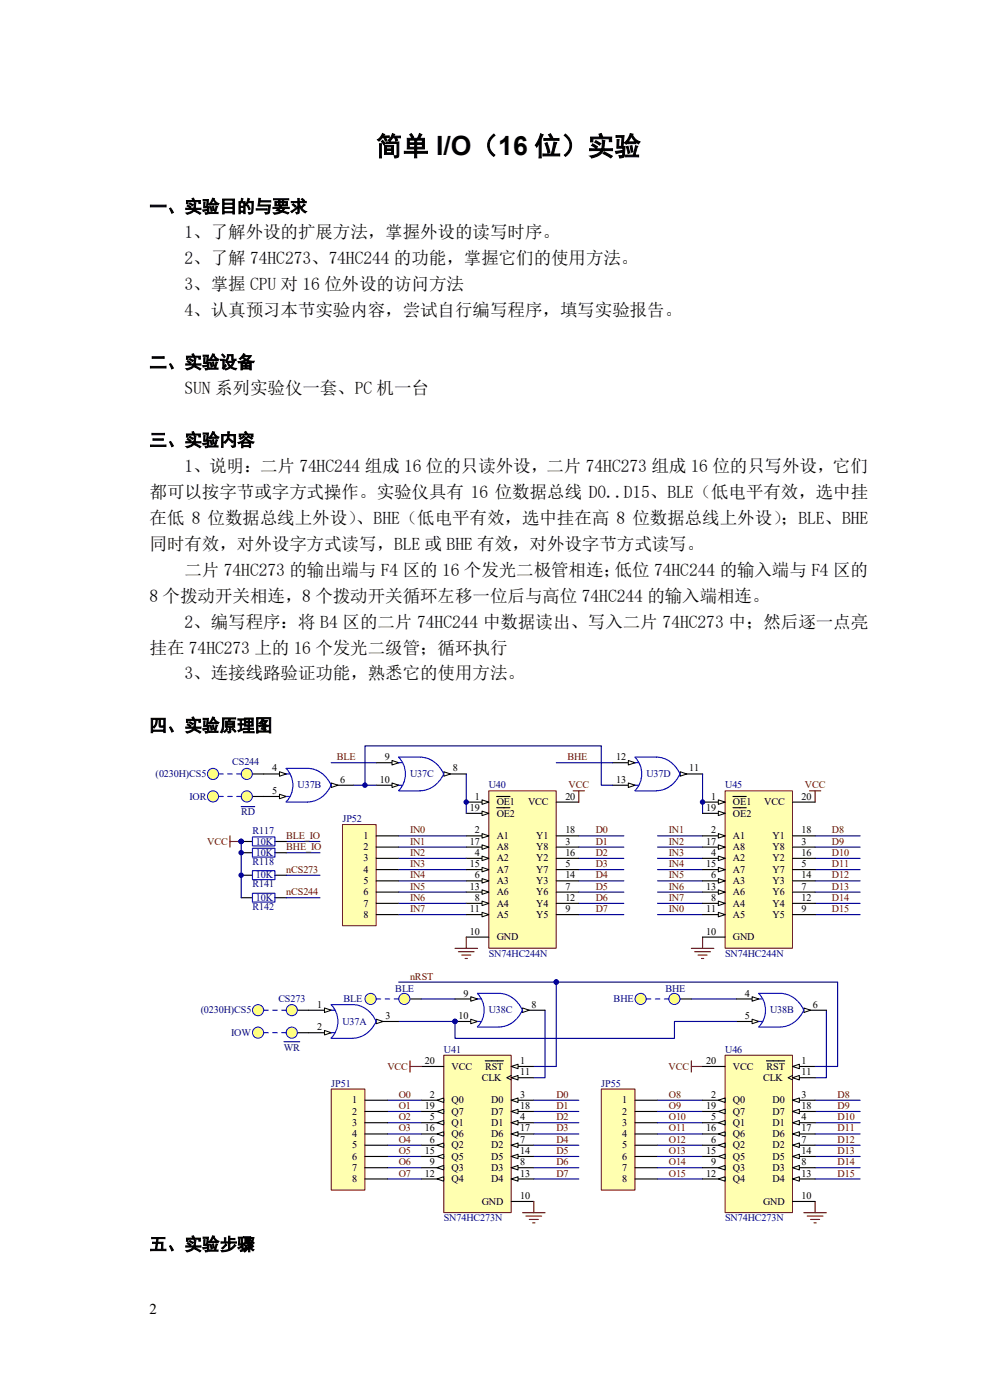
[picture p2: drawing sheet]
<svg xmlns="http://www.w3.org/2000/svg" width="210mm" height="297mm" viewBox="0 0 210 297" stroke-linecap="round" stroke-linejoin="round" font-family="sans-serif">
<path d="M103.7 167.8h14.3v33.4h-14.3z" fill-rule="evenodd" fill="#ffffb0" stroke="#800000" stroke-width=".21"/>
<path d="M98.9 170.2h4.8" fill="none" stroke="#000" stroke-width=".24"/>
<path d="M102.3 169.7l1.4 .5-1.4 .4z" fill="#ffffe8" stroke="#000" stroke-width=".21"/>
<path d="M98.9 177.3h4.8M105.4 169h2.8" fill="none" stroke="#000" stroke-width=".24"/>
<path d="M102.3 176.9l1.4 .4-1.4 .5z" fill="#ffffe8" stroke="#000" stroke-width=".21"/>
<path d="M98.9 182.1h4.8" fill="none" stroke="#000" stroke-width=".24"/>
<path d="M102.3 181.6l1.4 .5-1.4 .5z" fill="#ffffe8" stroke="#000" stroke-width=".21"/>
<path d="M98.9 186.9h4.8" fill="none" stroke="#000" stroke-width=".24"/>
<path d="M102.3 186.4l1.4 .5-1.4 .5z" fill="#ffffe8" stroke="#000" stroke-width=".21"/>
<path d="M98.9 191.6h4.8" fill="none" stroke="#000" stroke-width=".24"/>
<path d="M102.3 191.2l1.4 .4-1.4 .5z" fill="#ffffe8" stroke="#000" stroke-width=".21"/>
<path d="M118 177.3h4.8M118 179.7h4.8M98.9 194h4.8M98.9 198.8h4.8M118 191.6h4.8M118 186.9h4.8M118 182.1h4.8M118 184.5h4.8M118 189.3h4.8M118 194h4.8" fill="none" stroke="#000" stroke-width=".24"/>
<path d="M102.3 193.6l1.4 .4-1.4 .5z" fill="#ffffe8" stroke="#000" stroke-width=".21"/>
<path d="M98.9 189.3h4.8" fill="none" stroke="#000" stroke-width=".24"/>
<path d="M102.3 188.8l1.4 .5-1.4 .4z" fill="#ffffe8" stroke="#000" stroke-width=".21"/>
<path d="M98.9 184.5h4.8" fill="none" stroke="#000" stroke-width=".24"/>
<path d="M102.3 184l1.4 .5-1.4 .5z" fill="#ffffe8" stroke="#000" stroke-width=".21"/>
<path d="M98.9 179.7h4.8" fill="none" stroke="#000" stroke-width=".24"/>
<path d="M102.3 179.2l1.4 .5-1.4 .5z" fill="#ffffe8" stroke="#000" stroke-width=".21"/>
<path d="M98.9 172.6h4.8" fill="none" stroke="#000" stroke-width=".24"/>
<path d="M102.3 172.1l1.4 .5-1.4 .4z" fill="#ffffe8" stroke="#000" stroke-width=".21"/>
<path d="M105.4 171.4h2.8M118 170.2h4.8" fill="none" stroke="#000" stroke-width=".24"/>
<circle cx="98.9" cy="170.2" r=".47" fill="#000080" stroke="#000080" stroke-width=".21"/>
<path d="M94.1 223.9h14.3v33.4h-14.3z" fill-rule="evenodd" fill="#ffffb0" stroke="#800000" stroke-width=".21"/>
<path d="M108.5 226.3h4.7" fill="none" stroke="#000" stroke-width=".24"/>
<path d="M108.5 226.3l1.4-.5v.9z" fill="#ffffe8" stroke="#000" stroke-width=".21"/>
<path d="M102.9 225.1h3.9M108.5 228.6h4.7" fill="none" stroke="#000" stroke-width=".24"/>
<path d="M108.5 228.2l-1 .4 1 .5" fill="none" stroke="#000" stroke-width=".21"/>
<path d="M108.5 228.6l1.4-.4v.9z" fill="#ffffe8" stroke="#000" stroke-width=".21"/>
<path d="M108.5 233.4h4.7" fill="none" stroke="#000" stroke-width=".24"/>
<path d="M108.5 233.4l1.4-.5v1z" fill="#ffffe8" stroke="#000" stroke-width=".21"/>
<path d="M89.4 233.4h4.7" fill="none" stroke="#000" stroke-width=".24"/>
<path d="M92.7 233.4l1.4-.5v1z" fill="#ffffe8" stroke="#000" stroke-width=".21"/>
<path d="M108.5 238.2h4.7" fill="none" stroke="#000" stroke-width=".24"/>
<path d="M108.5 238.2l1.4-.5v1z" fill="#ffffe8" stroke="#000" stroke-width=".21"/>
<path d="M89.4 238.2h4.7" fill="none" stroke="#000" stroke-width=".24"/>
<path d="M92.7 238.2l1.4-.5v1z" fill="#ffffe8" stroke="#000" stroke-width=".21"/>
<path d="M108.5 243h4.7" fill="none" stroke="#000" stroke-width=".24"/>
<path d="M108.5 243l1.4-.5v.9z" fill="#ffffe8" stroke="#000" stroke-width=".21"/>
<path d="M89.4 243h4.7" fill="none" stroke="#000" stroke-width=".24"/>
<path d="M92.7 243l1.4-.5v.9z" fill="#ffffe8" stroke="#000" stroke-width=".21"/>
<path d="M108.5 247.7h4.7" fill="none" stroke="#000" stroke-width=".24"/>
<path d="M108.5 247.7l1.4-.4v.9z" fill="#ffffe8" stroke="#000" stroke-width=".21"/>
<path d="M89.4 247.7h4.7" fill="none" stroke="#000" stroke-width=".24"/>
<path d="M92.7 247.7l1.4-.4v.9z" fill="#ffffe8" stroke="#000" stroke-width=".21"/>
<path d="M108.5 250.1h4.7" fill="none" stroke="#000" stroke-width=".24"/>
<path d="M108.5 250.1l1.4-.5v1z" fill="#ffffe8" stroke="#000" stroke-width=".21"/>
<path d="M89.4 250.1h4.7" fill="none" stroke="#000" stroke-width=".24"/>
<path d="M92.7 250.1l1.4-.5v1z" fill="#ffffe8" stroke="#000" stroke-width=".21"/>
<path d="M108.5 245.3h4.7" fill="none" stroke="#000" stroke-width=".24"/>
<path d="M108.5 245.3l1.4-.4v.9z" fill="#ffffe8" stroke="#000" stroke-width=".21"/>
<path d="M89.4 245.3h4.7" fill="none" stroke="#000" stroke-width=".24"/>
<path d="M92.7 245.3l1.4-.4v.9z" fill="#ffffe8" stroke="#000" stroke-width=".21"/>
<path d="M108.5 240.6h4.7" fill="none" stroke="#000" stroke-width=".24"/>
<path d="M108.5 240.6l1.4-.5v.9z" fill="#ffffe8" stroke="#000" stroke-width=".21"/>
<path d="M89.4 240.6h4.7" fill="none" stroke="#000" stroke-width=".24"/>
<path d="M92.7 240.6l1.4-.5v.9z" fill="#ffffe8" stroke="#000" stroke-width=".21"/>
<path d="M108.5 235.8h4.7" fill="none" stroke="#000" stroke-width=".24"/>
<path d="M108.5 235.8l1.4-.5v1z" fill="#ffffe8" stroke="#000" stroke-width=".21"/>
<path d="M89.4 235.8h4.7" fill="none" stroke="#000" stroke-width=".24"/>
<path d="M92.7 235.8l1.4-.5v1z" fill="#ffffe8" stroke="#000" stroke-width=".21"/>
<path d="M89.4 226.3h4.7M108.5 254.9h4.7" fill="none" stroke="#000" stroke-width=".24"/>
<path d="M87 225.1v2.3M87 226.3h2.4M110.8 257.3h4.8M111.6 258h3.3M112.3 258.7h1.9M113 259.4h.5M113.2 254.9v2.4" fill="none" stroke="#800000" stroke-width=".24"/>
<path d="M115.6 214.3v14.3h-2.4M82.2 233.4h7.2M82.2 238.2h7.2M82.2 235.8h7.2M82.2 243h7.2M82.2 247.7h7.2M82.2 250.1h7.2M82.2 245.3h7.2M82.2 240.6h7.2" fill="none" stroke="#000080" stroke-width=".24"/>
<path d="M70.3 231h7.1v21.5h-7.1z" fill-rule="evenodd" fill="#ffffb0" stroke="#800000" stroke-width=".21"/>
<path d="M87 211.9h2.4M77.4 233.4h4.8M77.4 235.8h4.8M77.4 238.2h4.8M77.4 240.6h4.8M77.4 243h4.8M77.4 245.3h4.8M77.4 247.7h4.8M77.4 250.1h4.8" fill="none" stroke="#000" stroke-width=".24"/>
<circle cx="85.8" cy="211.9" r="1.18" fill="#ffff80" stroke="#00f" stroke-width=".21"/>
<path d="M63.1 214.3h2.4" fill="none" stroke="#000" stroke-width=".24"/>
<circle cx="61.9" cy="214.3" r="1.18" fill="#ffff80" stroke="#00f" stroke-width=".21"/>
<path d="M48.8 177.3v2.4M48.8 178.5h2.4" fill="none" stroke="#800000" stroke-width=".24"/>
<circle cx="51.2" cy="178.5" r=".47" fill="#000080" stroke="#000080" stroke-width=".21"/>
<path d="M63.1 219.1h2.4" fill="none" stroke="#000" stroke-width=".24"/>
<circle cx="61.9" cy="219.1" r="1.18" fill="#ffff80" stroke="#00f" stroke-width=".21"/>
<path d="M84.6 208.4h33.4v17.9h-4.8M175.3 214.3v14.3h-2.4M60.2 221h3.4" fill="none" stroke="#000080" stroke-width=".24"/>
<circle cx="118" cy="208.3" r=".47" fill="#000080" stroke="#000080" stroke-width=".21"/>
<path d="M146.7 225.1v2.3M146.7 226.3h2.3M170.5 257.3h4.8M171.2 258h3.4M172 258.7h1.9M172.7 259.4h.5M172.9 254.9v2.4" fill="none" stroke="#800000" stroke-width=".24"/>
<path d="M127.6 231h7.1v21.5h-7.1z" fill-rule="evenodd" fill="#ffffb0" stroke="#800000" stroke-width=".21"/>
<path d="M144.3 211.9h2.4M134.7 233.4h4.8M134.7 235.8h4.8M134.7 238.2h4.8M134.7 240.6h4.8M134.7 243h4.8M134.7 245.3h4.8M134.7 247.7h4.8M134.7 250.1h4.8" fill="none" stroke="#000" stroke-width=".24"/>
<path d="M146.7 211.9h9.5" fill="none" stroke="#000080" stroke-width=".24"/>
<circle cx="143.1" cy="211.9" r="1.18" fill="#ffff80" stroke="#00f" stroke-width=".21"/>
<path d="M122.8 177.3h9.5M122.8 179.7h9.5M122.8 182.1h9.5M122.8 186.9h9.5M122.8 191.6h9.5M122.8 194h9.5M122.8 189.3h9.5M122.8 184.5h9.5" fill="none" stroke="#000080" stroke-width=".24"/>
<path d="M72.7 174.9h7.1v21.5h-7.1z" fill-rule="evenodd" fill="#ffffb0" stroke="#800000" stroke-width=".21"/>
<path d="M55.9 164.2h4.8M79.8 177.3h4.8M79.8 179.7h4.8M79.8 182.1h4.8M79.8 184.5h4.8M79.8 186.9h4.8M79.8 189.3h4.8M79.8 191.6h4.8M79.8 194h4.8" fill="none" stroke="#000" stroke-width=".24"/>
<path d="M121.6 167.8h2.4M122.8 167.8v2.4M98.9 198.8v2.4M96.5 201.2h4.8M97.2 201.9h3.4M98 202.6h1.9M98.7 203.3h.5" fill="none" stroke="#800000" stroke-width=".24"/>
<path d="M59.3 163.7l1.4 .5-1.4 .5z" fill="#ffffe8" stroke="#000" stroke-width=".21"/>
<path d="M55.9 169h4.8" fill="none" stroke="#000" stroke-width=".24"/>
<path d="M59.3 168.5l1.4 .5-1.4 .5z" fill="#ffffe8" stroke="#000" stroke-width=".21"/>
<path d="M70.3 166.6h4.7" fill="none" stroke="#000" stroke-width=".24"/>
<path d="M70.3 166.1l1.4 .5-1.4 .5z" fill="#ffffe8" stroke="#000" stroke-width=".21"/>
<path d="M60.7 163a5.1 5.1 0 0 1 0 7.1M60.7 163h4.6a5.7 5.7 0 0 1 5 3.6 5.7 5.7 0 0 1-5 3.5M60.7 164.2h.7M60.7 169h.7M60.7 170.2h4.6" fill="none" stroke="#00f" stroke-width=".24"/>
<path d="M53.6 164.2h2.3" fill="none" stroke="#000" stroke-width=".24"/>
<circle cx="52.4" cy="164.2" r="1.18" fill="#ffff80" stroke="#00f" stroke-width=".21"/>
<path d="M53.6 169h2.3" fill="none" stroke="#000" stroke-width=".24"/>
<circle cx="52.4" cy="169" r="1.18" fill="#ffff80" stroke="#00f" stroke-width=".21"/>
<path d="M51.2 171.1h2.8" fill="none" stroke="#000080" stroke-width=".24"/>
<path d="M79.8 161.8h4.8" fill="none" stroke="#000" stroke-width=".24"/>
<path d="M83.2 161.3l1.4 .5-1.4 .5z" fill="#ffffe8" stroke="#000" stroke-width=".21"/>
<path d="M79.8 166.6h4.8" fill="none" stroke="#000" stroke-width=".24"/>
<path d="M83.2 166.1l1.4 .5-1.4 .5z" fill="#ffffe8" stroke="#000" stroke-width=".21"/>
<path d="M94.1 164.2h4.8" fill="none" stroke="#000" stroke-width=".24"/>
<path d="M94.1 163.7l1.5 .5-1.5 .5z" fill="#ffffe8" stroke="#000" stroke-width=".21"/>
<path d="M84.6 167.7a5.1 5.1 0 0 0 0-7l4.5-.1a5.7 5.7 0 0 1 5 3.6 5.7 5.7 0 0 1-5 3.6M84.6 161.8h.7M84.6 166.6h.7M84.6 167.8h4.5" fill="none" stroke="#00f" stroke-width=".24"/>
<g fill="none" stroke="#000080" stroke-width=".24">
<path d="M98.9 164.2v8.4M139.5 177.3h9.5M139.5 179.7h9.5M172.9 177.3h9.6M172.9 179.7h9.6M139.5 182.1h9.5M139.5 184.5h9.5M139.5 186.9h9.5M139.5 189.3h9.5M139.5 191.6h9.5M139.5 194h9.5M172.9 182.1h9.6"/>
<path d="M172.9 184.5h9.6M172.9 186.9h9.6M172.9 189.3h9.6M172.9 191.6h9.6M172.9 194h9.6"/>
</g>
<path d="M171.7 167.8h2.4M172.9 167.8v2.4M149 198.8v2.4M146.7 201.2h4.7M147.4 201.9h3.3M148.1 202.6h1.9M148.8 203.3h.5" fill="none" stroke="#800000" stroke-width=".24"/>
<path d="M129.9 161.8h4.8" fill="none" stroke="#000" stroke-width=".24"/>
<path d="M133.3 161.3l1.4 .5-1.4 .5z" fill="#ffffe8" stroke="#000" stroke-width=".21"/>
<path d="M129.9 166.6h4.8" fill="none" stroke="#000" stroke-width=".24"/>
<path d="M133.3 166.1l1.4 .5-1.4 .5z" fill="#ffffe8" stroke="#000" stroke-width=".21"/>
<path d="M144.3 164.2h4.7" fill="none" stroke="#000" stroke-width=".24"/>
<path d="M144.3 163.7l1.4 .5-1.4 .5z" fill="#ffffe8" stroke="#000" stroke-width=".21"/>
<path d="M134.7 167.7a5.1 5.1 0 0 0 0-7l4.6-.1a5.7 5.7 0 0 1 5 3.6 5.7 5.7 0 0 1-5 3.6M134.7 161.8h.7M134.7 166.6h.7M134.7 167.8h4.6" fill="none" stroke="#00f" stroke-width=".24"/>
<g fill="none" stroke="#000080" stroke-width=".24">
<path d="M60.7 178.5h7.2M70.3 161.8h9.5M118 161.8h11.9M149 164.2v8.4M60.7 180.9h7.2M89.4 211.9h7.1M113.2 233.4h9.6M113.2 238.2h9.6M113.2 235.8h9.6M139.5 233.4h9.5M139.5 238.2h9.5M139.5 235.8h9.5"/>
<path d="M172.9 233.4h9.6M172.9 238.2h9.6M172.9 235.8h9.6M113.2 243h9.6M113.2 247.7h9.6M113.2 250.1h9.6M113.2 245.3h9.6M113.2 240.6h9.6M139.5 243h9.5M139.5 247.7h9.5M139.5 250.1h9.5M139.5 245.3h9.5"/>
<path d="M139.5 240.6h9.5M172.9 243h9.6M172.9 247.7h9.6M172.9 250.1h9.6M172.9 245.3h9.6M172.9 240.6h9.6"/>
</g>
<path d="M65.5 214.3h4.8" fill="none" stroke="#000" stroke-width=".24"/>
<path d="M68.8 213.8l1.5 .5-1.5 .5z" fill="#ffffe8" stroke="#000" stroke-width=".21"/>
<path d="M65.5 219.1h4.8" fill="none" stroke="#000" stroke-width=".24"/>
<path d="M68.8 218.6l1.5 .5-1.5 .5z" fill="#ffffe8" stroke="#000" stroke-width=".21"/>
<path d="M79.8 216.7h4.8" fill="none" stroke="#000" stroke-width=".24"/>
<path d="M79.8 216.2l1.4 .5-1.4 .5z" fill="#ffffe8" stroke="#000" stroke-width=".21"/>
<path d="M53.6 177.6h4.7v1.9h-4.7zM53.6 180h4.7v1.8h-4.7zM70.3 214.3h.7M70.3 219.1h.7M74.8 213.1l-4.6 .1a5.1 5.1 0 0 1 0 7M74.8 213.1a5.7 5.7 0 0 1 5 3.6 5.7 5.7 0 0 1-5 3.6M70.3 220.3h4.5" fill="none" stroke="#00f" stroke-width=".24"/>
<path d="M51.2 178.5h2.4M58.3 178.5h2.4M51.2 180.9h2.4M58.3 180.9h2.4M96.5 211.9h4.8" fill="none" stroke="#000" stroke-width=".24"/>
<g fill="#000080" stroke="#000080" stroke-width=".21">
<circle cx="51.2" cy="178.5" r=".47"/>
<circle cx="51.2" cy="180.9" r=".47"/>
</g>
<path d="M99.9 211.5l1.4 .4-1.4 .5z" fill="#ffffe8" stroke="#000" stroke-width=".21"/>
<path d="M96.5 216.7h4.8" fill="none" stroke="#000" stroke-width=".24"/>
<path d="M99.9 216.2l1.4 .5-1.4 .5z" fill="#ffffe8" stroke="#000" stroke-width=".21"/>
<path d="M110.8 214.3h4.8" fill="none" stroke="#000" stroke-width=".24"/>
<path d="M110.8 213.8l1.5 .5-1.5 .5z" fill="#ffffe8" stroke="#000" stroke-width=".21"/>
<path d="M101.3 217.9a5.1 5.1 0 0 0 0-7.1l4.5-.1a5.7 5.7 0 0 1 5 3.6 5.7 5.7 0 0 1-5 3.6M101.3 211.9h.7M101.3 216.7h.7M101.3 217.9h4.5" fill="none" stroke="#00f" stroke-width=".24"/>
<circle cx="96.5" cy="216.7" r=".47" fill="#000080" stroke="#000080" stroke-width=".21"/>
<path d="M156.2 211.9h4.8" fill="none" stroke="#000" stroke-width=".24"/>
<path d="M159.5 211.5l1.5 .4-1.5 .5z" fill="#ffffe8" stroke="#000" stroke-width=".21"/>
<path d="M156.2 216.7h4.8" fill="none" stroke="#000" stroke-width=".24"/>
<path d="M159.5 216.2l1.5 .5-1.5 .5z" fill="#ffffe8" stroke="#000" stroke-width=".21"/>
<path d="M170.5 214.3h4.8" fill="none" stroke="#000" stroke-width=".24"/>
<path d="M170.5 213.8l1.5 .5-1.5 .5z" fill="#ffffe8" stroke="#000" stroke-width=".21"/>
<path d="M53.6 184.7h4.7v1.9h-4.7zM53.6 189.5h4.7v1.9h-4.7zM160.9 217.9a5.1 5.1 0 0 0 .1-7.1l4.5-.1a5.7 5.7 0 0 1 5 3.6 5.7 5.7 0 0 1-5 3.6M161 211.9h.7M161 216.7h.7M161 217.9h4.5" fill="none" stroke="#00f" stroke-width=".24"/>
<path d="M51.2 185.7h2.4M51.2 190.5h2.4M58.3 185.7h2.4M58.3 190.5h2.4" fill="none" stroke="#000" stroke-width=".24"/>
<g fill="#000080" stroke="#000080" stroke-width=".21">
<circle cx="51.2" cy="185.7" r=".47"/>
<circle cx="51.2" cy="178.5" r=".47"/>
</g>
<path d="M51.2 178.5v12M84.6 177.3h14.3M84.6 179.7h14.3M60.7 185.7h7.2M60.7 190.5h7.2M84.6 182.1h14.3M84.6 184.5h14.3M84.6 186.9h14.3M84.6 189.3h14.3M84.6 191.6h14.3M84.6 194h14.3" fill="none" stroke="#000080" stroke-width=".24"/>
<path d="M153.8 167.8h14.3v33.4h-14.3z" fill-rule="evenodd" fill="#ffffb0" stroke="#800000" stroke-width=".21"/>
<path d="M149 170.2h4.8" fill="none" stroke="#000" stroke-width=".24"/>
<path d="M152.4 169.7l1.4 .5-1.4 .4z" fill="#ffffe8" stroke="#000" stroke-width=".21"/>
<path d="M149 177.3h4.8M155.5 169h2.8" fill="none" stroke="#000" stroke-width=".24"/>
<path d="M152.4 176.9l1.4 .4-1.4 .5z" fill="#ffffe8" stroke="#000" stroke-width=".21"/>
<path d="M149 182.1h4.8" fill="none" stroke="#000" stroke-width=".24"/>
<path d="M152.4 181.6l1.4 .5-1.4 .5z" fill="#ffffe8" stroke="#000" stroke-width=".21"/>
<path d="M149 186.9h4.8" fill="none" stroke="#000" stroke-width=".24"/>
<path d="M152.4 186.4l1.4 .5-1.4 .5z" fill="#ffffe8" stroke="#000" stroke-width=".21"/>
<path d="M149 191.6h4.8" fill="none" stroke="#000" stroke-width=".24"/>
<path d="M152.4 191.2l1.4 .4-1.4 .5z" fill="#ffffe8" stroke="#000" stroke-width=".21"/>
<path d="M168.1 177.3h4.8M168.1 179.7h4.8M149 194h4.8M149 198.8h4.8M168.1 191.6h4.8M168.1 186.9h4.8M168.1 182.1h4.8M168.1 184.5h4.8M168.1 189.3h4.8M168.1 194h4.8" fill="none" stroke="#000" stroke-width=".24"/>
<path d="M152.4 193.6l1.4 .4-1.4 .5z" fill="#ffffe8" stroke="#000" stroke-width=".21"/>
<path d="M149 189.3h4.8" fill="none" stroke="#000" stroke-width=".24"/>
<path d="M152.4 188.8l1.4 .5-1.4 .4z" fill="#ffffe8" stroke="#000" stroke-width=".21"/>
<path d="M149 184.5h4.8" fill="none" stroke="#000" stroke-width=".24"/>
<path d="M152.4 184l1.4 .5-1.4 .5z" fill="#ffffe8" stroke="#000" stroke-width=".21"/>
<path d="M149 179.7h4.8" fill="none" stroke="#000" stroke-width=".24"/>
<path d="M152.4 179.2l1.4 .5-1.4 .5z" fill="#ffffe8" stroke="#000" stroke-width=".21"/>
<path d="M149 172.6h4.8" fill="none" stroke="#000" stroke-width=".24"/>
<path d="M152.4 172.1l1.4 .5-1.4 .4z" fill="#ffffe8" stroke="#000" stroke-width=".21"/>
<path d="M155.5 171.4h2.8M168.1 170.2h4.8" fill="none" stroke="#000" stroke-width=".24"/>
<circle cx="149" cy="170.2" r=".47" fill="#000080" stroke="#000080" stroke-width=".21"/>
<path d="M153.8 223.9h14.3v33.4h-14.3z" fill-rule="evenodd" fill="#ffffb0" stroke="#800000" stroke-width=".21"/>
<path d="M168.1 226.3h4.8" fill="none" stroke="#000" stroke-width=".24"/>
<path d="M168.1 226.3l1.5-.5v.9z" fill="#ffffe8" stroke="#000" stroke-width=".21"/>
<path d="M162.6 225.1h3.9M168.1 228.6h4.8" fill="none" stroke="#000" stroke-width=".24"/>
<path d="M168.1 228.2l-.9 .4 .9 .5" fill="none" stroke="#000" stroke-width=".21"/>
<path d="M168.1 228.6l1.5-.4v.9z" fill="#ffffe8" stroke="#000" stroke-width=".21"/>
<path d="M168.1 233.4h4.8" fill="none" stroke="#000" stroke-width=".24"/>
<path d="M168.1 233.4l1.5-.5v1z" fill="#ffffe8" stroke="#000" stroke-width=".21"/>
<path d="M149 233.4h4.8" fill="none" stroke="#000" stroke-width=".24"/>
<path d="M152.4 233.4l1.4-.5v1z" fill="#ffffe8" stroke="#000" stroke-width=".21"/>
<path d="M168.1 238.2h4.8" fill="none" stroke="#000" stroke-width=".24"/>
<path d="M168.1 238.2l1.5-.5v1z" fill="#ffffe8" stroke="#000" stroke-width=".21"/>
<path d="M149 238.2h4.8" fill="none" stroke="#000" stroke-width=".24"/>
<path d="M152.4 238.2l1.4-.5v1z" fill="#ffffe8" stroke="#000" stroke-width=".21"/>
<path d="M168.1 243h4.8" fill="none" stroke="#000" stroke-width=".24"/>
<path d="M168.1 243l1.5-.5v.9z" fill="#ffffe8" stroke="#000" stroke-width=".21"/>
<path d="M149 243h4.8" fill="none" stroke="#000" stroke-width=".24"/>
<path d="M152.4 243l1.4-.5v.9z" fill="#ffffe8" stroke="#000" stroke-width=".21"/>
<path d="M168.1 247.7h4.8" fill="none" stroke="#000" stroke-width=".24"/>
<path d="M168.1 247.7l1.5-.4v.9z" fill="#ffffe8" stroke="#000" stroke-width=".21"/>
<path d="M149 247.7h4.8" fill="none" stroke="#000" stroke-width=".24"/>
<path d="M152.4 247.7l1.4-.4v.9z" fill="#ffffe8" stroke="#000" stroke-width=".21"/>
<path d="M168.1 250.1h4.8" fill="none" stroke="#000" stroke-width=".24"/>
<path d="M168.1 250.1l1.5-.5v1z" fill="#ffffe8" stroke="#000" stroke-width=".21"/>
<path d="M149 250.1h4.8" fill="none" stroke="#000" stroke-width=".24"/>
<path d="M152.4 250.1l1.4-.5v1z" fill="#ffffe8" stroke="#000" stroke-width=".21"/>
<path d="M168.1 245.3h4.8" fill="none" stroke="#000" stroke-width=".24"/>
<path d="M168.1 245.3l1.5-.4v.9z" fill="#ffffe8" stroke="#000" stroke-width=".21"/>
<path d="M149 245.3h4.8" fill="none" stroke="#000" stroke-width=".24"/>
<path d="M152.4 245.3l1.4-.4v.9z" fill="#ffffe8" stroke="#000" stroke-width=".21"/>
<path d="M168.1 240.6h4.8" fill="none" stroke="#000" stroke-width=".24"/>
<path d="M168.1 240.6l1.5-.5v.9z" fill="#ffffe8" stroke="#000" stroke-width=".21"/>
<path d="M149 240.6h4.8" fill="none" stroke="#000" stroke-width=".24"/>
<path d="M152.4 240.6l1.4-.5v.9z" fill="#ffffe8" stroke="#000" stroke-width=".21"/>
<path d="M168.1 235.8h4.8" fill="none" stroke="#000" stroke-width=".24"/>
<path d="M168.1 235.8l1.5-.5v1z" fill="#ffffe8" stroke="#000" stroke-width=".21"/>
<path d="M149 235.8h4.8" fill="none" stroke="#000" stroke-width=".24"/>
<path d="M152.4 235.8l1.4-.5v1z" fill="#ffffe8" stroke="#000" stroke-width=".21"/>
<path d="M149 226.3h4.8M168.1 254.9h4.8" fill="none" stroke="#000" stroke-width=".24"/>
<path d="M75 166.6h4.8M77.4 166.6v-8.4h50.2v8.4h2.3M84.6 216.7h11.9v3.6h46.6v-3.6h13.1M118 208.4h59.7v17.9h-4.8" fill="none" stroke="#000080" stroke-width=".24"/>
<g fill="#000080" stroke="#000080" stroke-width=".21">
<circle cx="118" cy="208.3" r=".47"/>
<circle cx="77.4" cy="166.6" r=".47"/>
<circle cx="96.5" cy="216.7" r=".47"/>
</g>
<circle cx="45.2" cy="164.2" r="1.18" fill="#ffff80" stroke="#00f" stroke-width=".21"/>
<path d="M46.4 164.2h.9M48.3 164.2h1M50.2 164.2h1" fill="none" stroke="#00f" stroke-width=".24"/>
<circle cx="45.2" cy="169" r="1.18" fill="#ffff80" stroke="#00f" stroke-width=".21"/>
<path d="M46.4 169h.9M48.3 169h1M50.2 169h1" fill="none" stroke="#00f" stroke-width=".24"/>
<circle cx="54.7" cy="214.3" r="1.18" fill="#ffff80" stroke="#00f" stroke-width=".21"/>
<path d="M55.9 214.3h1M57.9 214.3h.9M59.8 214.3h.9" fill="none" stroke="#00f" stroke-width=".24"/>
<circle cx="54.7" cy="219.1" r="1.18" fill="#ffff80" stroke="#00f" stroke-width=".21"/>
<path d="M55.9 219.1h1M57.9 219.1h.9M59.8 219.1h.9" fill="none" stroke="#00f" stroke-width=".24"/>
<circle cx="78.6" cy="211.9" r="1.18" fill="#ffff80" stroke="#00f" stroke-width=".21"/>
<path d="M79.8 211.9h1M81.7 211.9h1M83.6 211.9h1" fill="none" stroke="#00f" stroke-width=".24"/>
<circle cx="135.9" cy="211.9" r="1.18" fill="#ffff80" stroke="#00f" stroke-width=".21"/>
<path d="M137.1 211.9h1M139 211.9h1M140.9 211.9h1" fill="none" stroke="#00f" stroke-width=".24"/>
<text font-size="5.6" x="79.7" y="32.9">简单 I/O（16 位）实验</text>
<g font-size="3.7">
<text x="31.7" y="45.1">一、实验目的与要求</text>
<text x="39.1" y="50.6">1、了解外设的扩展方法，掌握外设的读写时序。</text>
<text x="39.1" y="56.1">2、了解 74HC273、74HC244 的功能，掌握它们的使用方法。</text>
<text x="39.1" y="61.6">3、掌握 CPU 对 16 位外设的访问方法</text>
<text x="39.1" y="67.1">4、认真预习本节实验内容，尝试自行编写程序，填写实验报告。</text>
<text x="31.7" y="78.1">二、实验设备</text>
<text x="39.1" y="83.6">SUN 系列实验仪一套、PC 机一台</text>
<text x="31.7" y="94.6">三、实验内容</text>
<text x="39.1" y="100.1">1、说明：二片 74HC244 组成 16 位的只读外设，二片 74HC273 组成 16 位的只写外设，它们</text>
<text x="31.7" y="105.6">都可以按字节或字方式操作。实验仪具有 16 位数据总线 D0..D15、BLE（低电平有效，选中挂</text>
<text x="31.7" y="111.1">在低 8 位数据总线上外设）</text>
<text x="75.5" y="111.1">、BHE（低电平有效，选中挂在高 8 位数据总线上外设）</text>
<text x="165.6" y="111.1">；BLE、BHE</text>
<text x="31.7" y="116.6">同时有效，对外设字方式读写，BLE 或 BHE 有效，对外设字节方式读写。</text>
<text x="39.1" y="122.1">二片 74HC273 的输出端与 F4 区的 16 个发光二极管相连；低位 74HC244 的输入端与 F4 区的</text>
<text x="31.7" y="127.6">8 个拨动开关相连，8 个拨动开关循环左移一位后与高位 74HC244 的输入端相连。</text>
<text x="39.1" y="133.1">2、编写程序：将 B4 区的二片 74HC244 中数据读出、写入二片 74HC273 中；然后逐一点亮</text>
<text x="31.7" y="138.6">挂在 74HC273 上的 16 个发光二级管；循环执行</text>
<text x="39.1" y="144.1">3、连接线路验证功能，熟悉它的使用方法。</text>
<text x="31.7" y="155.2">四、实验原理图</text>
<text x="31.7" y="265.2">五、实验步骤</text>
</g>
<text font-size="3.2" x="31.7" y="278.8">2</text>
<g font-size="2.2" fill="#800000">
<text x="71.5" y="161.3">BLE</text>
<text x="120.4" y="161.3">BHE</text>
<text x="120.6" y="167.3">VCC</text>
<text x="170.7" y="167.3">VCC</text>
<text x="43.9" y="179.2">VCC</text>
<text x="60.7" y="178">BLE_IO</text>
<text x="87" y="176.8">IN0</text>
<text x="87" y="179.2">IN1</text>
<text x="126.4" y="176.8">D0</text>
<text x="126.4" y="179.2">D1</text>
<text x="141.9" y="176.8">IN1</text>
<text x="141.9" y="179.2">IN2</text>
<text x="176.5" y="176.8">D8</text>
<text x="176.5" y="179.2">D9</text>
<text x="60.7" y="180.4">BHE_IO</text>
<text x="60.7" y="185.2">nCS273</text>
<text x="87" y="181.6">IN2</text>
<text x="87" y="184">IN3</text>
<text x="126.4" y="181.6">D2</text>
<text x="126.4" y="184">D3</text>
<text x="141.9" y="181.6">IN3</text>
<text x="141.9" y="184">IN4</text>
<text x="176.5" y="181.6">D10</text>
<text x="176.5" y="184">D11</text>
<text x="60.7" y="189.9">nCS244</text>
<text x="87" y="186.4">IN4</text>
<text x="87" y="188.7">IN5</text>
<text x="87" y="191.1">IN6</text>
<text x="126.4" y="186.4">D4</text>
<text x="126.4" y="188.7">D5</text>
<text x="126.4" y="191.1">D6</text>
<text x="141.9" y="186.4">IN5</text>
<text x="141.9" y="188.7">IN6</text>
<text x="141.9" y="191.1">IN7</text>
<text x="176.5" y="186.4">D12</text>
<text x="176.5" y="188.7">D13</text>
<text x="176.5" y="191.1">D14</text>
<text x="87" y="193.5">IN7</text>
<text x="126.4" y="193.5">D7</text>
<text x="141.9" y="193.5">IN0</text>
<text x="176.5" y="193.5">D15</text>
<text x="87" y="207.8">nRST</text>
<text x="82.2" y="226.9">VCC</text>
<text x="141.8" y="226.9">VCC</text>
<text x="84.6" y="232.9">O0</text>
<text x="118" y="232.9">D0</text>
<text x="141.9" y="232.9">O8</text>
<text x="177.7" y="232.9">D8</text>
<text x="84.6" y="235.3">O1</text>
<text x="84.6" y="237.7">O2</text>
<text x="118" y="235.3">D1</text>
<text x="118" y="237.7">D2</text>
<text x="141.9" y="235.3">O9</text>
<text x="141.9" y="237.7">O10</text>
<text x="177.7" y="235.3">D9</text>
<text x="177.7" y="237.7">D10</text>
<text x="84.6" y="240">O3</text>
<text x="84.6" y="242.4">O4</text>
<text x="84.6" y="244.8">O5</text>
<text x="118" y="240">D3</text>
<text x="118" y="242.4">D4</text>
<text x="118" y="244.8">D5</text>
<text x="141.9" y="240">O11</text>
<text x="141.9" y="242.4">O12</text>
<text x="141.9" y="244.8">O13</text>
<text x="177.7" y="240">D11</text>
<text x="177.7" y="242.4">D12</text>
<text x="177.7" y="244.8">D13</text>
<text x="84.6" y="247.2">O6</text>
<text x="84.6" y="249.6">O7</text>
<text x="118" y="247.2">D6</text>
<text x="118" y="249.6">D7</text>
<text x="141.9" y="247.2">O14</text>
<text x="141.9" y="249.6">O15</text>
<text x="177.7" y="247.2">D14</text>
<text x="177.7" y="249.6">D15</text>
</g>
<g font-size="2.2">
<text x="81.6" y="161.3">9</text>
<text x="130.7" y="161.3">12</text>
<text x="57.7" y="163.7">4</text>
<text x="72.2" y="166.1">6</text>
<text x="80.6" y="166.1">10</text>
<text x="96.1" y="163.7">8</text>
<text x="130.7" y="166.1">13</text>
<text x="146.2" y="163.7">11</text>
<text x="57.7" y="168.4">5</text>
<text x="99.7" y="172">19</text>
<text x="100.7" y="169.6">1</text>
<text x="105.4" y="170.9">OE1</text>
<text x="105.4" y="173.2">OE2</text>
<text x="112" y="170.9">VCC</text>
<text x="119.9" y="169.6">20</text>
<text x="149.8" y="172">19</text>
<text x="150.9" y="169.6">1</text>
<text x="155.5" y="170.9">OE1</text>
<text x="155.5" y="173.2">OE2</text>
<text x="162.1" y="170.9">VCC</text>
<text x="170.1" y="169.6">20</text>
<text x="77.1" y="178">1</text>
<text x="99.7" y="179.2">17</text>
<text x="100.7" y="176.8">2</text>
<text x="105.4" y="178">A1</text>
<text x="113.8" y="178">Y1</text>
<text x="119.9" y="176.8">18</text>
<text x="119.9" y="179.2">3</text>
<text x="149.8" y="179.2">17</text>
<text x="150.9" y="176.8">2</text>
<text x="155.5" y="178">A1</text>
<text x="163.9" y="178">Y1</text>
<text x="170.1" y="176.8">18</text>
<text x="170.1" y="179.2">3</text>
<text x="77.1" y="180.4">2</text>
<text x="77.1" y="182.8">3</text>
<text x="77.1" y="185.2">4</text>
<text x="99.7" y="184">15</text>
<text x="100.7" y="181.6">4</text>
<text x="105.4" y="182.8">A2</text>
<text x="105.4" y="185.2">A7</text>
<text x="105.4" y="180.4">A8</text>
<text x="113.8" y="182.8">Y2</text>
<text x="113.8" y="180.4">Y8</text>
<text x="113.8" y="185.2">Y7</text>
<text x="119.9" y="181.6">16</text>
<text x="119.9" y="184">5</text>
<text x="149.8" y="184">15</text>
<text x="150.9" y="181.6">4</text>
<text x="155.5" y="182.8">A2</text>
<text x="155.5" y="185.2">A7</text>
<text x="155.5" y="180.4">A8</text>
<text x="163.9" y="182.8">Y2</text>
<text x="163.9" y="180.4">Y8</text>
<text x="163.9" y="185.2">Y7</text>
<text x="170.1" y="181.6">16</text>
<text x="170.1" y="184">5</text>
<text x="77.1" y="187.5">5</text>
<text x="77.1" y="189.9">6</text>
<text x="99.7" y="188.7">13</text>
<text x="100.7" y="186.4">6</text>
<text x="100.7" y="191.1">8</text>
<text x="105.4" y="187.5">A3</text>
<text x="105.4" y="189.9">A6</text>
<text x="113.8" y="187.5">Y3</text>
<text x="113.8" y="189.9">Y6</text>
<text x="119.9" y="191.1">12</text>
<text x="119.9" y="186.4">14</text>
<text x="119.9" y="188.7">7</text>
<text x="149.8" y="188.7">13</text>
<text x="150.9" y="186.4">6</text>
<text x="150.9" y="191.1">8</text>
<text x="155.5" y="187.5">A3</text>
<text x="155.5" y="189.9">A6</text>
<text x="163.9" y="187.5">Y3</text>
<text x="163.9" y="189.9">Y6</text>
<text x="170.1" y="191.1">12</text>
<text x="170.1" y="186.4">14</text>
<text x="170.1" y="188.7">7</text>
<text x="77.1" y="192.3">7</text>
<text x="77.1" y="194.7">8</text>
<text x="99.7" y="193.5">11</text>
<text x="105.4" y="192.3">A4</text>
<text x="105.4" y="194.7">A5</text>
<text x="113.8" y="192.3">Y4</text>
<text x="113.8" y="194.7">Y5</text>
<text x="119.9" y="193.5">9</text>
<text x="149.8" y="193.5">11</text>
<text x="155.5" y="192.3">A4</text>
<text x="155.5" y="194.7">A5</text>
<text x="163.9" y="192.3">Y4</text>
<text x="163.9" y="194.7">Y5</text>
<text x="170.1" y="193.5">9</text>
<text x="99.7" y="198.3">10</text>
<text x="105.4" y="199.5">GND</text>
<text x="149.8" y="198.3">10</text>
<text x="155.5" y="199.5">GND</text>
<text x="67.3" y="213.8">1</text>
<text x="98.3" y="211.4">9</text>
<text x="112.8" y="213.8">8</text>
<text x="158" y="211.4">4</text>
<text x="172.4" y="213.8">6</text>
<text x="67.3" y="218.6">2</text>
<text x="81.7" y="216.2">3</text>
<text x="97.3" y="216.2">10</text>
<text x="158" y="216.2">5</text>
<text x="90.1" y="225.7">20</text>
<text x="95.8" y="226.9">VCC</text>
<text x="102.9" y="226.9">RST</text>
<text x="110.4" y="225.7">1</text>
<text x="149.8" y="225.7">20</text>
<text x="155.5" y="226.9">VCC</text>
<text x="162.6" y="226.9">RST</text>
<text x="170.1" y="225.7">1</text>
<text x="91.2" y="232.9">2</text>
<text x="102.2" y="229.3">CLK</text>
<text x="110.4" y="228.1">11</text>
<text x="110.4" y="232.9">3</text>
<text x="150.9" y="232.9">2</text>
<text x="161.9" y="229.3">CLK</text>
<text x="170.1" y="228.1">11</text>
<text x="170.1" y="232.9">3</text>
<text x="74.7" y="234.1">1</text>
<text x="74.7" y="236.5">2</text>
<text x="74.7" y="238.8">3</text>
<text x="90.1" y="235.3">19</text>
<text x="91.2" y="237.7">5</text>
<text x="95.8" y="234.1">Q0</text>
<text x="95.8" y="238.8">Q1</text>
<text x="95.8" y="236.5">Q7</text>
<text x="104.2" y="234.1">D0</text>
<text x="104.2" y="238.8">D1</text>
<text x="104.2" y="236.5">D7</text>
<text x="110.4" y="237.7">4</text>
<text x="110.4" y="235.3">18</text>
<text x="132" y="234.1">1</text>
<text x="132" y="236.5">2</text>
<text x="132" y="238.8">3</text>
<text x="149.8" y="235.3">19</text>
<text x="150.9" y="237.7">5</text>
<text x="155.5" y="234.1">Q0</text>
<text x="155.5" y="238.8">Q1</text>
<text x="155.5" y="236.5">Q7</text>
<text x="163.9" y="234.1">D0</text>
<text x="163.9" y="238.8">D1</text>
<text x="163.9" y="236.5">D7</text>
<text x="170.1" y="237.7">4</text>
<text x="170.1" y="235.3">18</text>
<text x="74.7" y="241.3">4</text>
<text x="74.7" y="243.6">5</text>
<text x="74.7" y="246">6</text>
<text x="90.1" y="244.8">15</text>
<text x="90.1" y="240">16</text>
<text x="91.2" y="242.4">6</text>
<text x="95.8" y="243.6">Q2</text>
<text x="95.8" y="246">Q5</text>
<text x="95.8" y="241.3">Q6</text>
<text x="104.2" y="243.6">D2</text>
<text x="104.2" y="246">D5</text>
<text x="104.2" y="241.3">D6</text>
<text x="110.4" y="242.4">7</text>
<text x="110.4" y="244.8">14</text>
<text x="110.4" y="240">17</text>
<text x="132" y="241.3">4</text>
<text x="132" y="243.6">5</text>
<text x="132" y="246">6</text>
<text x="149.8" y="244.8">15</text>
<text x="149.8" y="240">16</text>
<text x="150.9" y="242.4">6</text>
<text x="155.5" y="243.6">Q2</text>
<text x="155.5" y="246">Q5</text>
<text x="155.5" y="241.3">Q6</text>
<text x="163.9" y="243.6">D2</text>
<text x="163.9" y="246">D5</text>
<text x="163.9" y="241.3">D6</text>
<text x="170.1" y="242.4">7</text>
<text x="170.1" y="244.8">14</text>
<text x="170.1" y="240">17</text>
<text x="74.7" y="248.4">7</text>
<text x="74.7" y="250.8">8</text>
<text x="90.1" y="249.6">12</text>
<text x="91.2" y="247.2">9</text>
<text x="95.8" y="248.4">Q3</text>
<text x="95.8" y="250.8">Q4</text>
<text x="104.2" y="248.4">D3</text>
<text x="104.2" y="250.8">D4</text>
<text x="110.4" y="247.2">8</text>
<text x="110.4" y="249.6">13</text>
<text x="132" y="248.4">7</text>
<text x="132" y="250.8">8</text>
<text x="149.8" y="249.6">12</text>
<text x="150.9" y="247.2">9</text>
<text x="155.5" y="248.4">Q3</text>
<text x="155.5" y="250.8">Q4</text>
<text x="163.9" y="248.4">D3</text>
<text x="163.9" y="250.8">D4</text>
<text x="170.1" y="247.2">8</text>
<text x="170.1" y="249.6">13</text>
<text x="102.2" y="255.6">GND</text>
<text x="110.4" y="254.4">10</text>
<text x="161.9" y="255.6">GND</text>
<text x="170.1" y="254.4">10</text>
</g>
<g font-size="2.2" fill="#000080">
<text x="33" y="164.9">(0230H)CS5</text>
<text x="49.3" y="162.3">CS244</text>
<text x="63.1" y="167.3">U37B</text>
<text x="87" y="164.9">U37C</text>
<text x="103.7" y="167.3">U40</text>
<text x="137.1" y="164.9">U37D</text>
<text x="153.8" y="167.3">U45</text>
<text x="40.2" y="169.6">IOR</text>
<text x="51.2" y="173">RD</text>
<text x="53.6" y="177">R117</text>
<text x="54.3" y="179.2">10K</text>
<text x="72.6" y="174.4">JP52</text>
<text x="53.6" y="183.5">R118</text>
<text x="54.3" y="181.6">10K</text>
<text x="53.6" y="188.3">R141</text>
<text x="54.3" y="186.4">10K</text>
<text x="54.3" y="191.1">10K</text>
<text x="53.6" y="193">R142</text>
<text x="103.7" y="203.1">SN74HC244N</text>
<text x="153.8" y="203.1">SN74HC244N</text>
<text x="42.6" y="215">(0230H)CS5</text>
<text x="59.1" y="212.6">CS273</text>
<text x="72.9" y="212.6">BLE</text>
<text x="83.9" y="210.4">BLE</text>
<text x="103.7" y="215">U38C</text>
<text x="130.2" y="212.6">BHE</text>
<text x="141.2" y="210.4">BHE</text>
<text x="163.4" y="215">U38B</text>
<text x="49" y="219.8">IOW</text>
<text x="72.6" y="217.4">U37A</text>
<text x="60.2" y="222.9">WR</text>
<text x="94.2" y="223.3">U41</text>
<text x="153.8" y="223.3">U46</text>
<text x="70.3" y="230.5">JP51</text>
<text x="127.6" y="230.5">JP55</text>
<text x="94.2" y="259.1">SN74HC273N</text>
<text x="153.8" y="259.1">SN74HC273N</text>
</g>
</svg>
